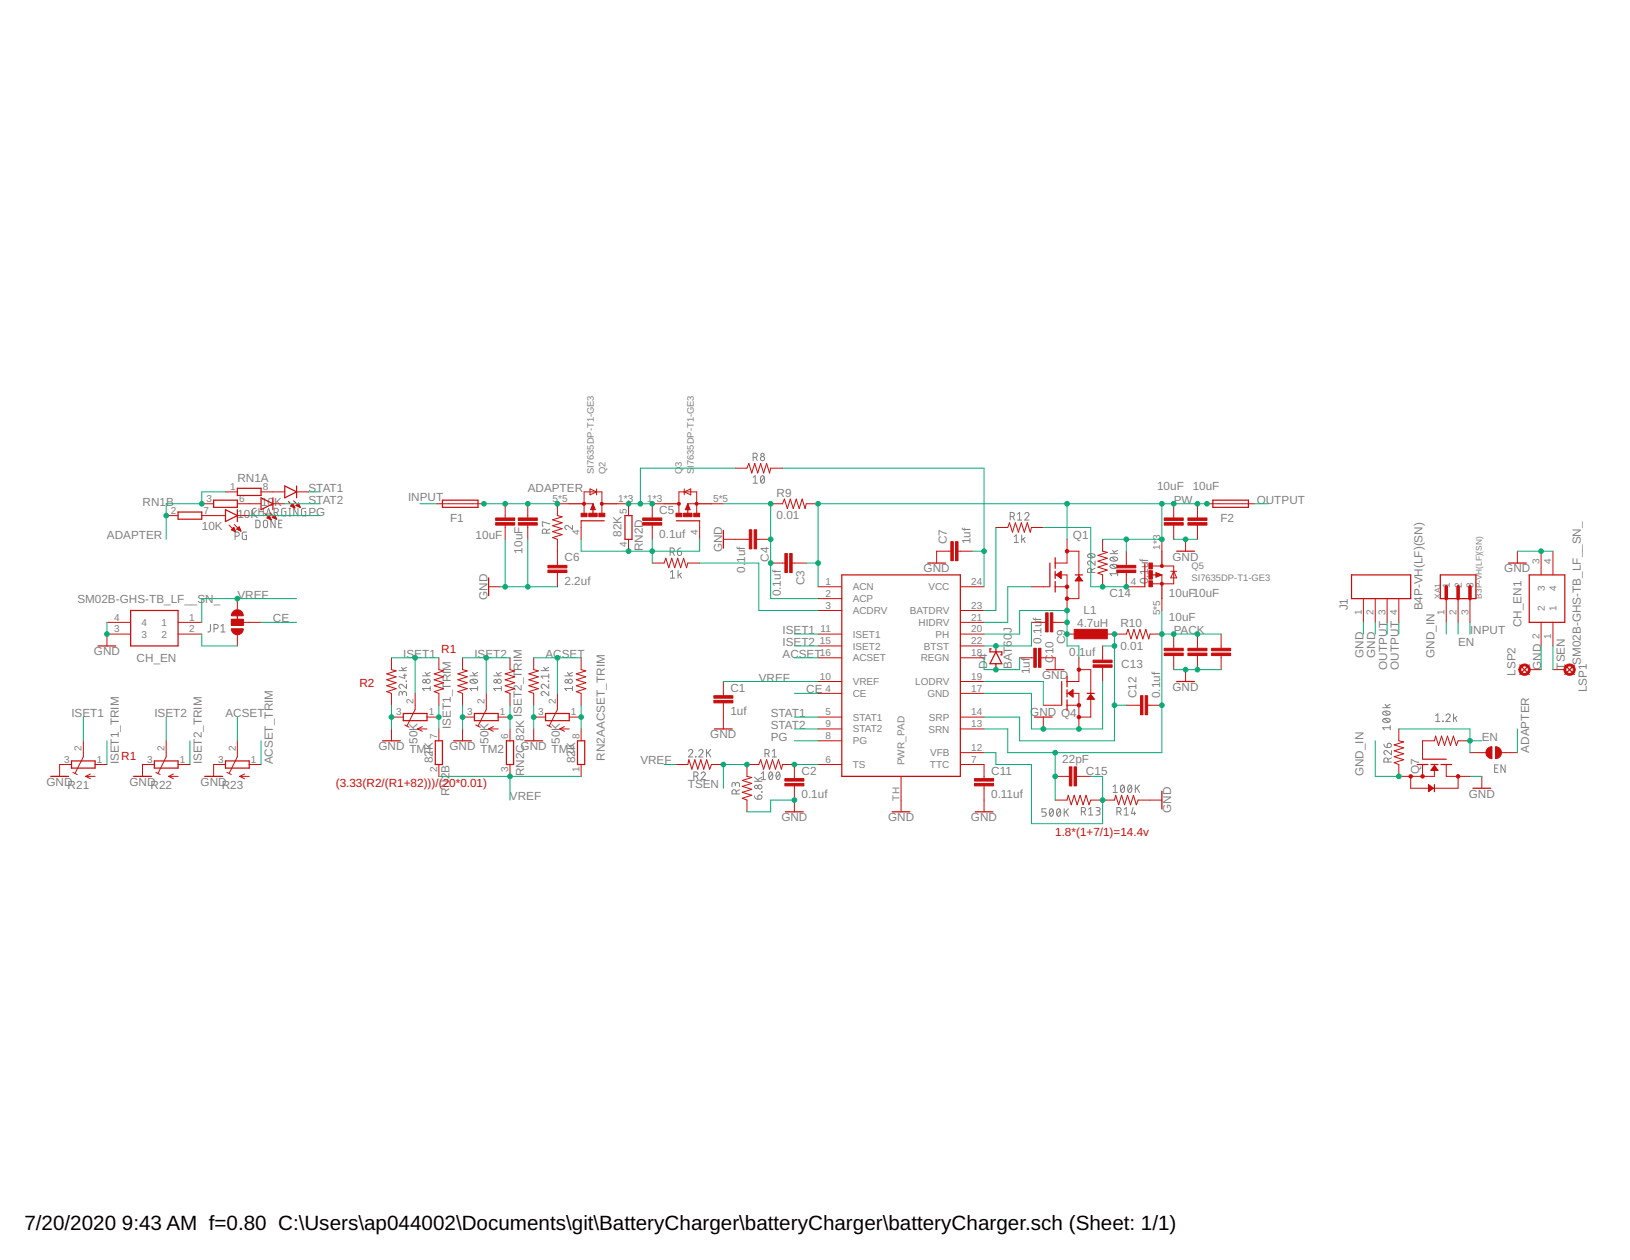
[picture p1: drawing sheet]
<svg xmlns="http://www.w3.org/2000/svg" width="279mm" height="216mm" viewBox="0 0 279 216" stroke-linecap="round" stroke-linejoin="round" font-family="sans-serif">
<g fill="none" stroke="#808080" stroke-width=".17">
<path d="M129.1 78.4h.4a.36 .36 0 0 0 .3-.4 .36 .36 0 0 0-.3-.3h-.4v1.3M129.5 78.4l.3 .6M40.3 91.9h.4a.36 .36 0 0 0 .3-.4 .36 .36 0 0 0-.3-.3h-.4v1.3M42.2 91.2h-.5l-.1 .1-.1 .9 .2 .2 .5 .1v-.8h-.2M43.9 89.1l.4 .1 .2 .1 .1 .8-.3 .3h-.4zM43.9 87.1h-.4l-.2 .3v.8l.2 .2h.4M44.4 87.1v1.3M44.4 87.7h.7M45.1 87.1v1.3M45.3 89.2l.2-.1 .3 .1 .1 .9a.36 .36 0 0 1-.4 .3 .36 .36 0 0 1-.4-.3zM45.6 88.4l.4-1.3 .5 1.3M45.7 88.1h.7"/>
<path d="M47 87.8h.3a.36 .36 0 0 0 .4-.3 .36 .36 0 0 0-.4-.4h-.3v1.3M47.2 89.1v1.3l-.8-1.3v1.3M47.4 87.8l.3 .6M47.8 89.7h.4M48.3 89.1h-.5v1.3h.5M49 87.1h-.5l-.2 .2v.8l.2 .3h.5v-.7h-.2M49.5 88.4h.3M49.5 87.1h.3M49.7 87.1v1.3M51.1 87.1v1.3l-.7-1.3v1.3M52.4 87.1h-.5l-.2 .2v.8l.2 .3h.5v-.7h-.2M93.7 91.4v-.4a.36 .36 0 0 0-.4-.4 .36 .36 0 0 0-.3 .4v.4h1.3"/>
<path d="M94.3 89.8l-1.3-.4v.7h.1M94.3 90.6l-.6 .3M98.1 90v.7l-.7-.6a.36 .36 0 0 0-.6 .1 .36 .36 0 0 0 .3 .5M114.9 94.6h.3a.36 .36 0 0 0 .4-.3 .36 .36 0 0 0-.4-.4h-.3v1.3M114.9 98l.4-.3v1.4M114.9 99.1h.8M115.3 94.6l.3 .6M116.1 94.5h.4a.36 .36 0 0 1 .3 .4 .36 .36 0 0 1-.3 .3 .36 .36 0 0 1-.4-.4zM116.2 97.7v1.4M116.5 98.4l.3 .7M116.7 93.9l-.3 .1-.3 .5M116.8 98.2l-.6 .4"/>
<path d="M129.1 81.8l.4-.3v1.3M129.1 82.8h.7M130.5 81.6l.2-.1a.76 .76 0 0 1 0 1.3 .79 .79 0 0 1-.2-1.2zM131 81.8l-.6 .7M173.2 88.5h.3a.36 .36 0 0 0 .4-.3 .36 .36 0 0 0-.4-.4h-.3v1.3M173.6 88.5l.3 .6M173.8 91.9l.4-.2v1.3M173.8 93h.8M174.4 88.1l.4-.3v1.3M174.4 89.1h.7M175.1 91.7v1.3M175.4 92.4l.3 .6"/>
<path d="M175.7 88.1a.36 .36 0 0 1 .5-.3 .36 .36 0 0 1 .1 .6l-.6 .7h.7M175.7 92.1l-.6 .4M186.5 95a.71 .71 0 0 1 1.2 .3 .7 .7 0 0 1-.7 .3 .7 .7 0 0 1-.6-.5zM186.7 94.9l.7 .6M187.1 98.1v-.4a.36 .36 0 0 0-.3-.3 .36 .36 0 0 0-.4 .3v.4h1.3M187.7 96.1v.7l-.7-.6a.36 .36 0 0 0-.6 .1 .36 .36 0 0 0 .3 .5M187.7 97.4l-.6 .2M190.3 94.9h1.3M190.4 96.9a.81 .81 0 0 1 1.2 .1 .78 .78 0 0 1-1.3 0zM190.4 95.6a.81 .81 0 0 1 1.2 .2 .78 .78 0 0 1-1.3 0zM190.6 96.8l.7 .5M190.6 95.5l.7 .6"/>
<path d="M190.7 94.3l.4 .6M191.6 98.3h-1.3l.3 .4M191.6 97.9v.8M191.6 94.3l-.6 .3M36.1 107v1l-.1 .2-.4 .1M36.7 107.7h.3a.36 .36 0 0 0 .4-.3 .36 .36 0 0 0-.4-.4h-.3v1.3M37.9 108.3h.7M37.9 107.3l.3-.3v1.3M68.4 114.9h1.3M68.8 114.3l.4 .6M69 118.9a.36 .36 0 0 1 .3-.4 .36 .36 0 0 1 .4 .4v.3M69 119.1l-.1-.5-.3-.1-.2 .2v.5"/>
<path d="M69.1 115.7h.6M69.4 115.5v.7l-1-.3M69.6 116.7l.1 .1zM69.7 117.2v.8l-.7-.7a.35 .35 0 0 0-.6 .2 .35 .35 0 0 0 .3 .5M69.7 114.3l-.6 .4M72.4 115.8h1.3M72.9 115.2l.4 .6M73.7 118h-1.3l.3 .3M73.7 117.6v.7M73.7 115.2l-.6 .3M80.6 115.8h1.3M80.6 116.5a.82 .82 0 0 1 1.3 .2 .78 .78 0 0 1-1.3 0z"/>
<path d="M80.9 116.4l.7 .6M81 115.2l.4 .6M81.9 118h-1.3l.3 .3M81.9 117.6v.7M81.9 115.2l-.6 .3M84.6 115.8h1.3M85.1 115.2l.4 .6M85.9 118h-1.3l.3 .3M85.9 117.6v.7M85.9 115.2l-.6 .3M92.8 114.9h1.3M93.2 114.3l.4 .6"/>
<path d="M94 116.7l.1 .1zM94.1 118.5v.7l-.8-.6a.36 .36 0 0 0-.5 .1 .36 .36 0 0 0 .2 .5M94.1 117.2v.8l-.8-.7a.36 .36 0 0 0-.5 .2 .36 .36 0 0 0 .2 .5M94.1 115.5v.7M94.1 115.9h-1.3l.2 .3M94.1 114.3l-.6 .4M96.8 115.8h1.3M97.3 115.2l.4 .6M98.1 117.6v.7M98.1 118h-1.3l.3 .3M98.1 115.2l-.6 .3M118 128.7a.36 .36 0 0 1 .5-.3 .36 .36 0 0 1 .1 .6l-.6 .7h.7"/>
<path d="M118.9 133h.4a.36 .36 0 0 0 .4-.4 .36 .36 0 0 0-.4-.3h-.4v1.3M119.2 129.6l.1 .1zM119.4 133l.3 .6M119.8 128.7a.36 .36 0 0 1 .5-.3 .36 .36 0 0 1 .1 .6l-.6 .7h.7M120.2 132.6a.36 .36 0 0 1 .5-.3 .36 .36 0 0 1 .1 .5l-.6 .8h.7M121.1 128.4v1.3M121.4 128.9l.4 .8M121.8 128.4l-.7 .8M126 134.4a.36 .36 0 0 1 .4-.3 .36 .36 0 0 1 .4 .3v.4M126 134.7v-.5l-.3-.1-.2 .1v.6M126.2 136v-.3a.36 .36 0 0 0-.4-.4 .36 .36 0 0 0-.3 .4v.3h1.3M126.8 135.3l-.6 .3"/>
<path d="M129.3 136.4l.3 .4 .3 .1M129.3 133.9h1.3M129.3 133.2l.8 .7M130 136.3a.37 .37 0 0 1 .6 .1 .37 .37 0 0 1-.3 .5h-.4zM130.5 132.6l.4-.3v1.3M130.5 133.6h.7M130.6 135.7h.1M130.6 133.2l-.8 .4M131.1 129.1h.4a.36 .36 0 0 0 .3-.3 .36 .36 0 0 0-.3-.4h-.4v1.3M131.6 129.1l.2 .6M131.9 132.4l.1-.1a.64 .64 0 0 1 .5 .4 .64 .64 0 0 1-.1 .7l-.2 .2a.64 .64 0 0 1-.5-.5 .64 .64 0 0 1 .2-.6zM132.4 129.7h.7"/>
<path d="M132.4 128.7l.3-.3v1.3M132.4 132.6l-.6 .7M133.2 132.4v-.1a.64 .64 0 0 1 .6 .4 .64 .64 0 0 1-.2 .7l-.1 .2a.64 .64 0 0 1-.6-.5 .64 .64 0 0 1 .2-.6zM133.6 132.6l-.5 .7M179.3 138.6h-.7v.5h.4a.37 .37 0 0 1 .3 .4 .37 .37 0 0 1-.3 .4h-.4M180 138.7l.2-.1a.76 .76 0 0 1 0 1.3 .79 .79 0 0 1-.2-1.2zM180.5 138.9l-.6 .7M181.3 138.7l.2-.1a.76 .76 0 0 1 0 1.3 .79 .79 0 0 1-.2-1.2zM181.8 138.9l-.6 .7M182.4 138.6v1.3M182.7 139.1l.4 .8M183.1 138.6l-.7 .8"/>
<path d="M185.4 139.1h.3a.36 .36 0 0 0 .4-.4 .36 .36 0 0 0-.4-.3h-.3v1.3M185.8 139.1l.3 .6M186.6 138.7l.4-.3v1.3M186.6 139.7h.7M187.9 138.4h.5l.2 .2-.2 .3h-.4M188.2 138.9a.36 .36 0 0 1 .4 .4 .36 .36 0 0 1-.4 .4h-.3M190.8 134.8l.4-.3v1.3M190.8 135.8h.7M191.5 139.1h.3a.36 .36 0 0 0 .4-.4 .36 .36 0 0 0-.4-.3h-.3v1.3M191.9 139.1l.3 .6M192.2 134.6l.2-.1a.76 .76 0 0 1 0 1.3 .79 .79 0 0 1-.2-1.2zM192.7 134.8l-.6 .7"/>
<path d="M192.7 139.7h.7M192.7 138.7l.4-.3v1.3M193.5 134.6l.2-.1a.76 .76 0 0 1 0 1.3 .79 .79 0 0 1-.2-1.2zM194 134.8l-.6 .7M194.2 138.4l-.2 1h.7M194.5 139.1v.6M194.6 134.5v1.3M194.9 135l.4 .8M195.3 134.5l-.7 .8M237 121.3h1.3M237.1 123.3a.71 .71 0 0 1 1.2 .2 .7 .7 0 0 1-.7 .3 .7 .7 0 0 1-.6-.5zM237.1 122a.71 .71 0 0 1 1.2 .3 .7 .7 0 0 1-.7 .3 .7 .7 0 0 1-.6-.5z"/>
<path d="M237.2 127.5l.2 .5 .4 .1M237.3 123.2l.7 .5M237.3 121.9l.7 .6M237.4 120.7l.5 .6M237.9 127.4a.37 .37 0 0 1 .6 .2 .37 .37 0 0 1-.4 .5h-.3zM237.9 130.6v-.4a.36 .36 0 0 0-.3-.3 .36 .36 0 0 0-.4 .3v.4h1.3M238.3 124.7h-1.3l.3 .4M238.3 124.3v.8M238.3 120.7l-.6 .3M238.5 128.6v.7l-.7-.6a.36 .36 0 0 0-.6 .1 .36 .36 0 0 0 .3 .5M238.5 129.9l-.6 .2M246.1 122.6l.4-.3v1.3"/>
<path d="M246.1 123.6h.7M247.3 123.5l.1 .1zM247.9 122.6a.35 .35 0 0 1 .5-.3 .35 .35 0 0 1 .1 .6l-.6 .7h.7M249.2 122.3v1.3M249.4 123l.3 .6M249.7 122.8l-.5 .4M256.2 131.6h.4M256.8 131.1h-.6v1.3h.6M258 131.1v1.3l-.7-1.3v1.3"/>
<circle cx="130.7" cy="77.9" r=".29"/>
<circle cx="130.7" cy="78.6" r=".36"/>
<circle cx="72.7" cy="116.7" r=".29"/>
<circle cx="73.4" cy="116.7" r=".36"/>
<circle cx="84.9" cy="116.7" r=".29"/>
<circle cx="85.6" cy="116.7" r=".36"/>
<circle cx="97.1" cy="116.7" r=".29"/>
<circle cx="97.8" cy="116.7" r=".36"/>
<circle cx="129.6" cy="134.8" r=".29"/>
<circle cx="130.3" cy="134.8" r=".36"/>
</g>
<g fill="none" stroke="#c90d0c" stroke-width=".21">
<path d="M30.5 87.7h4.1v1.3h-4.1zM36.6 85.7h4.1v1.2h-4.1zM38.7 87.3l2 1-2 1.1zM40.7 83.7h4v1.2h-4zM40.7 87.3v2.1M44.7 85.3l2.1 1-2.1 1zM46.8 85.3v2M48.8 83.3l2 1-2 1zM50.8 83.3v2M75.8 85.7h6.1v1.2h-6.1zM83.8 99v3.1M97.6 86.3h2"/>
<path d="M99.6 89.2h4M101.6 87.3v.9M103.7 86.3h2M107.1 88.3h1.2v4.1h-1.2zM113.8 86.3h2.1M116 89.2h3.9M117.9 87.3v.9M119.9 86.3h2.1M124 90.9v3M144.3 98.5h20.3v34.5h-20.3zM159 96.5h3.1M180 96.5v4"/>
<path d="M180.9 95.6v1.8M180.9 97.9v1.2M180.9 99.6v1.9M184.3 98.5h1.2M196.2 96.6v3.9M197.3 98.5h.8M199.2 94.4v2.1M201.7 94.4h3M207.9 85.7h6.1v1.2h-6.1zM231.7 98.5h10.1v4.1h-10.1zM246.9 98.5h6.1v4.1h-6.1zM258.6 96.5h3"/>
<path d="M262.1 98.5h6.1v8.1h-6.1zM16.8 110.7h3.1M22.4 104.6h8.1v6.1h-8.1zM40.7 104.6v2M169.9 111.2h-.2v.5h2v.5h-.2M170.7 111.7l1 2h-2zM170.7 110.7v1M170.7 113.7v1M179.3 114.7h3.1M182 116.8v4M182.9 115.9v1.8M182.9 118.2v1.2"/>
<path d="M182.9 119.9v1.9M186.4 118.8h1.2M199.2 100.5v2.1M201.7 116.8h3M260.5 113.9l1.6 1.7M262.1 113.9l-1.6 1.7M268.2 113.9l1.7 1.7M269.9 113.9l-1.7 1.7M8.7 133h3M12.3 130.4h4v1.2h-4zM22.9 133h3.1M26.5 130.4h4v1.2h-4z"/>
<path d="M35.1 133h3M38.7 130.4h4v1.2h-4zM65.6 126.9h3M69.1 122.3h4.1v1.2h-4.1zM74.6 126.9h1.2v4.1h-1.2zM77.8 126.9h3M81.3 122.3h4.1v1.2h-4.1zM86.8 126.9h1.2v4.1h-1.2zM90 126.9h3M93.5 122.3h4.1v1.2h-4.1zM99 126.9h1.2v4.1h-1.2zM122.5 124.9h3"/>
<path d="M134.6 139.1h3.1M152.9 139.1h3.1M167.2 139.1h3M177.3 122.9h3.1M199.2 135.6v3M242.9 131h1.9M243.8 130.1h4.1M245.3 131h1.2M245.9 134.5v1.2M247 131h1.8M252.5 135.1h3"/>
</g>
<g fill="none" stroke="#c90d0c" stroke-width=".17">
<path d="M28.5 88.3h2M34.6 86.3h2M34.6 88.3h4.1M38.7 84.3h2M39.3 90l1.1 1.1M39.7 90.8l.4-.4 .3 .7zM39.7 90.8h.5M39.8 90.7h.4M39.8 90.8h.5M39.9 90.6h.3M40 90.5h.1M40 91h.3"/>
<path d="M40.1 90.4h.1M40.2 89.9l1.1 1.1M40.2 91h.2M40.6 90.7l.7 .3M40.6 90.7l.4-.4 .3 .7M40.6 90.7h.6M40.7 86.3h4M40.7 88.3h2M40.7 90.6h.4M40.8 90.8h.4M40.8 90.5h.3M40.9 90.4h.1"/>
<path d="M41 90.3h.1M41 90.8h.2M41.2 91h.1M44.7 84.3h4.1M45.4 87.9l1.1 1.2M45.8 88.8l.4-.5 .3 .8zM45.8 88.8h.6M45.8 88.7h.5M45.9 88.6h.4M46 88.5h.2M46 88.9h.4M46.1 88.4h.1"/>
<path d="M46.2 89h.2M46.3 87.8l1.1 1.2M46.4 89h.1M46.7 88.6h.5M46.8 88.7h.5M46.8 86.3h2M46.8 88.5h.4M46.9 88.4h.3M47 88.8h.3M47 88.3h.1M47.1 88.2l.3 .8-.7-.3zM47.2 88.9h.1"/>
<path d="M49.4 85.9l1.1 1.1M49.8 86.7l.4-.4 .3 .7zM49.8 86.7h.6M49.9 86.6h.5M50 86.8h.4M50 86.5h.3M50.1 86.4h.2M50.2 86.9h.3M50.2 86.3h.1M50.3 85.8l1.2 1.1M50.4 87h.1M50.7 86.6l.5-.4 .3 .7z"/>
<path d="M50.8 86.6h.5M50.8 84.3h2.1M50.8 86.5h.5M50.9 86.7h.5M50.9 86.4h.3M51 86.3h.2M51.1 86.3h.1M51.1 86.8h.3M51.4 86.9h.1M74.8 86.3h8.2M86.6 86.3v2.5M86.6 90v2.4"/>
<path d="M90.5 86.3v2.5M90.5 90v2.4M95.5 98.1v2.4M97.6 86.3h-2.1v2l.9 .3-1.7 .5 1.7 .5-1.7 .5 1.7 .5-1.7 .5 1.7 .5-1.7 .5 .8 .3v4.5M99.6 86.3h2M99.6 89.2v3.2M101.1 83.8l1.2 .5-1.2 .5zM101.6 86.3l.4 1h-.8zM101.6 86.3v.9M102.3 83.8v1M103.2 87.9v-3.6h-3.1v3.6M103.2 86.3h.5"/>
<path d="M105.7 86.3h2v2M107.7 92.4v2M111.8 96.5h2l.3-.8 .5 1.6 .5-1.6 .6 1.6 .5-1.6 .5 1.6 .5-1.6 .5 1.6 .2-.8h2M111.8 90v2.4M113.8 86.3h-2v2.5M115.9 86.3h.5M116.4 87.9v-3.6h3v3.6M117.3 84.3l1.1-.5v1zM117.3 83.8v1M117.9 86.3h2M117.9 86.3l.4 1h-.8zM117.9 86.3v.9"/>
<path d="M119.9 89.2v3.2M122 86.3h2M124 92.4h4.5M126 80.2h2l.4-.8 .5 1.6 .5-1.6 .5 1.6 .5-1.6 .5 1.6 .5-1.6 .5 1.6 .2-.8h2M129.7 92.4h2.4M132.1 86.3h2l.4-.8 .5 1.6 .5-1.6 .5 1.6 .5-1.6 .5 1.6 .5-1.6 .5 1.6 .2-.8h2M132.1 96.5h2.5M135.8 96.5h2.4M163 94.4h-2.5v2.1M164.2 94.4h2.4M170.7 90.4h2l.3-.8 .5 1.6 .6-1.6 .5 1.6 .5-1.6 .5 1.6 .5-1.6 .5 1.6 .2-.8h2M180.9 98.5h2v6.1"/>
<path d="M181.1 98.5l.8-.6v1.2zM181.2 98.4h.7M181.2 98.6h.7M181.3 98.7h.6M181.3 98.3h.6M181.4 98.2h.5M181.4 98.8h.5M181.5 98.1h.4M181.6 98.9h.3M181.7 99h.2M181.7 98.1h.2M181.8 98h.1"/>
<path d="M181.8 99.1h.1M182.9 94.4h2v8.2h-2M182.9 92.4v4.1h-2M184.3 99.5h1.2M184.4 99.4h1.1M184.5 99.3h.9M184.5 99.2h.8M184.6 99.1h.7M184.7 99.1h.5M184.7 99h.4M184.8 98.9h.3M184.9 98.8h.1"/>
<path d="M184.9 98.7l.6 .8h-1.2zM189 92.4v2l.8 .3-1.6 .5 1.6 .5-1.6 .5 1.6 .5-1.6 .5 1.6 .5-1.6 .5 .8 .3v2M193.1 98.1v2.4h3.1M193.1 94.4v2.5M197.5 97h3.7v3h-3.7M198.1 98.1l1.1 .4-1.1 .4zM198.2 98.5h1M199.2 92.4v2M199.2 96.5v.5M199.2 98.5v2M200.7 97.9h1M201.2 86.3v2.5"/>
<path d="M201.2 90v2.4M201.2 97.9l.5 1.1h-1zM203.2 92.4v2M205.3 86.3v2.5M205.3 90v2.4M206.9 86.3h8.1M260.1 94.4v2.1M264.2 94.4v4.1M266.2 94.4v4.1M18.3 106.6h4.1M22.4 108.6h-4.1v2.1M30.5 108.6h4.1"/>
<path d="M30.5 106.6h4.1M39.7 106.1h2v1h-2zM40.7 102.6v2M40.7 108.6v2.1M41.7 106.6h3M67.1 112.7v2l.8 .3-1.6 .5 1.6 .5-1.6 .5 1.6 .5-1.6 .5 1.6 .5-1.6 .5 .8 .3v2M71.2 118.8v2.8l-1.4 2.8M75.2 112.7v2l.8 .3-1.6 .5 1.6 .5-1.6 .5 1.6 .5-1.6 .5 1.6 .5-1.6 .5 .8 .3v2M79.3 112.7v2l.8 .3-1.6 .5 1.6 .5-1.6 .5 1.6 .5-1.6 .5 1.6 .5-1.6 .5 .8 .3v2M83.4 118.8v2.8l-1.4 2.8M83.8 100.5h2M87.4 112.7v2l.8 .3-1.6 .5 1.6 .5-1.6 .5 1.6 .5-1.6 .5 1.6 .5-1.6 .5 .8 .3v2"/>
<path d="M91.5 112.7v2l.8 .3-1.6 .5 1.6 .5-1.6 .5 1.6 .5-1.6 .5 1.6 .5-1.6 .5 .8 .3v2M95.5 118.8v2.8l-1.4 2.8M99.6 112.7v2l.8 .3-1.6 .5 1.6 .5-1.6 .5 1.6 .5-1.6 .5 1.6 .5-1.6 .5 .8 .3v2M124 116.8v2.4M140.2 100.5h4.1M140.2 102.6h4.1M140.2 104.6h4.1M140.2 108.6h4.1M140.2 110.7h4.1M140.2 112.7h4.1M140.2 116.8h4.1M140.2 118.8h4.1"/>
<path d="M164.6 100.5h4.1M164.6 104.6h4.1M164.6 108.6h4.1M164.6 110.7h4.1M164.6 112.7h4.1M164.6 116.8h4.1M164.6 118.8h4.1M164.6 106.6h4.1M174.8 112.7h2.4M176.8 100.5h3.1M176.8 106.6h2.4M178.4 112.7h2.5v2"/>
<path d="M180.5 106.6h2.4M180.9 100.5h2M182.9 108.6h2M182.9 118.8h2v6.1M183.1 118.8l.8-.6v1.2zM183.2 118.9h.7M183.3 118.7h.6M183.3 119h.6M183.4 118.6h.5M183.4 119.1h.5M183.5 118.5h.4M183.6 119.1h.3"/>
<path d="M183.6 118.4h.3M183.7 119.2h.2M183.7 118.3h.2M183.8 119.3h.1M183.9 118.2h.1M183.9 119.4h.1M184.9 112.7v4.1h-2M184.9 114.7h2.1v8.2h-2.1M186.4 119.8h1.1M186.5 119.7h1M186.5 119.6h.9M186.6 119.5h.7"/>
<path d="M186.7 119.4h.6M186.7 119.3h.5M186.8 119.2h.3M186.9 119.1h.2M186.9 119.1h.1M187 119l.6 .8h-1.2zM189 108.6h4.1l.3-.8 .5 1.7 .5-1.7 .5 1.7 .5-1.7 .5 1.7 .5-1.7 .5 1.7 .2-.9h2.1M189 110.7v2.4M189 114.3v2.5M199.2 102.6v2M201.2 108.6v2.5M201.2 112.3v2.4"/>
<path d="M203.2 114.7v2.1M205.3 108.6v2.5M205.3 112.3v2.4M209.3 108.6v2.5M209.3 112.3v2.4M233.7 102.6v4M235.7 102.6v4M237.8 102.6v4M239.8 102.6v4M247.9 102.6v4M249.9 102.6v4M252 102.6v4"/>
<path d="M262.1 114.7h2.1M264.2 106.6v4.1M266.2 114.7h2M266.2 106.6v4.1M12.3 131h-2.1v2M12.5 132.4l.8 .3M14.3 126.9v2.8l-1.4 2.8M14.7 133h1.6M14.7 133l.8 .4M15.5 132.6l-.8 .4M16.3 131h2M26.5 131h-2.1v2"/>
<path d="M26.7 132.4l.8 .3M28.5 126.9v2.8l-1.4 2.8M28.9 133h1.6M28.9 133l.8 .4M29.7 132.6l-.8 .4M30.5 131h2.1M38.7 131h-2.1v2M38.9 132.4l.7 .3M40.7 126.9v2.8l-1.4 2.8M41.1 133h1.6M41.1 133l.8 .4M41.9 132.6l-.8 .4"/>
<path d="M42.7 131h2M67.1 122.9h2M67.1 124.9v2M69.4 124.2l.7 .4M71.6 124.9h1.6M71.6 124.9l.8 .4M72.4 124.5l-.8 .4M73.2 122.9h2M75.2 124.9v2M75.2 131v2M79.3 122.9h2M79.3 124.9v2"/>
<path d="M81.6 124.2l.7 .4M83.8 124.9h1.6M83.8 124.9l.8 .4M84.6 124.5l-.8 .4M85.4 122.9h2M87.4 124.9v2M87.4 131v2M91.5 122.9h2M91.5 124.9v2M93.7 124.2l.8 .4M95.9 124.9h1.7M95.9 124.9l.9 .4"/>
<path d="M96.8 124.5l-.9 .4M97.6 122.9h2M99.6 124.9v2M99.6 131v2M115.9 131h2l.2-.8 .5 1.6 .5-1.6 .5 1.6 .5-1.6 .5 1.6 .5-1.6 .5 1.6 .4-.8h2M124 120.4v4.5M136.2 133.4v-2.4h-2.1l-.2 .8-.5-1.6-.5 1.6-.5-1.6-.5 1.6-.5-1.6-.5 1.6-.5-1.6-.3 .8h-2.1v2l.9 .2-1.7 .5 1.7 .5-1.7 .5 1.7 .6-1.7 .5 1.7 .5-1.7 .5 .8 .3v2M136.2 134.6v4.5M140.2 122.9h4.1M140.2 124.9h4.1M140.2 126.9h4.1M140.2 131h4.1"/>
<path d="M154.5 133v6.1M164.6 122.9h4.1M164.6 124.9h4.1M164.6 131h4.1v2.4M164.6 129h4.1M168.7 134.6v4.5M178.8 120.8h3.1M178.8 122.9v2M180.9 137.1h2l.2-.8 .5 1.6 .5-1.6 .5 1.6 .5-1.6 .6 1.6 .5-1.6 .5 1.6 .3-.8h4l.2-.8 .5 1.6 .6-1.6 .5 1.6 .5-1.6 .5 1.6 .5-1.6 .5 1.6 .3-.8h4.1M180.9 133h2.4M182.9 120.8h2M184.5 133h2.5"/>
<path d="M193.1 120.8h2.4M196.7 120.8h2.5M239.8 124.9v2l.8 .2-1.6 .5 1.6 .5-1.6 .6 1.6 .5-1.6 .5 1.6 .5-1.6 .5 .8 .3v2h6.1v-2M241.8 133v2.1h8.1v-2.1M243.8 131v2M244.9 134.5l.8 .6-.8 .6zM244.9 135.6h.1M244.9 135.4h.3M244.9 135.4h.4M244.9 135.3h.5M244.9 135.2h.6M244.9 135h.7"/>
<path d="M244.9 134.9h.6M244.9 134.8h.5M244.9 134.7h.3M244.9 134.6h.2M244.9 134.6h.1M244.9 134.5h.1M245.3 131.9h1.1M245.4 131.8h1M245.5 131.8h.8M245.5 131.7h.7M245.6 131.6h.6M245.7 131.5h.4"/>
<path d="M245.7 131.4h.3M245.8 131.3h.2M245.9 131.2l.6 .8h-1.2zM245.9 131.2h.1M247.9 131v2h4.1M252 126.9h-2.1l-.3 .8-.5-1.6-.5 1.6-.5-1.6-.5 1.6-.5-1.6-.5 1.6-.5-1.6-.2 .8h-2.1v3.1M252 129h2.7M254 133v2.1M257.4 129h2.7"/>
</g>
<g fill="#c90d0c" stroke="#c90d0c" stroke-width=".17">
<path d="M122.4 120h3.2v.4h-3.2z"/>
<path d="M122.4 119.2h3.2v.4h-3.2z"/>
<path d="M134.5 134.2h3.3v.5h-3.3z"/>
<path d="M134.5 133.4h3.3v.4h-3.3z"/>
<path d="M134.5 94.8h.5v3.3h-.5z"/>
<path d="M135.4 94.8h.4v3.3h-.4z"/>
<path d="M128.4 90.8h.5v3.2h-.5z"/>
<path d="M129.3 90.8h.4v3.2h-.4z"/>
<path d="M99.6 87.9h1v.6h-1z"/>
<path d="M102.7 87.9h1v.6h-1z"/>
<path d="M100.9 87.9h1.5v.6h-1.5z"/>
<path d="M118.9 87.9h1v.6h-1z"/>
<path d="M115.9 87.9h1v.6h-1z"/>
<path d="M117.2 87.9h1.4v.6h-1.4z"/>
<path d="M196.9 99.5h.6v1h-.6z"/>
<path d="M196.9 96.5h.6v1h-.6z"/>
<path d="M196.9 97.8h.6v1.4h-.6z"/>
<path d="M110.2 89.6h3.2v.4h-3.2z"/>
<path d="M110.2 88.8h3.2v.4h-3.2z"/>
<path d="M93.9 97.7h3.3v.4h-3.3z"/>
<path d="M93.9 96.9h3.3v.4h-3.3z"/>
<path d="M163.8 92.8h.4v3.3h-.4z"/>
<path d="M163 92.8h.4v3.3h-.4z"/>
<path d="M179.2 105h.5v3.3h-.5z"/>
<path d="M180 105h.5v3.3h-.5z"/>
<path d="M178 111.1h.4v3.2h-.4z"/>
<path d="M177.2 111.1h.4v3.2h-.4z"/>
<path d="M167 134.2h3.3v.5h-3.3z"/>
<path d="M167 133.4h3.3v.4h-3.3z"/>
<path d="M184.1 107.8h5.7v1.7h-5.7z"/>
<path d="M196.3 119.2h.4v3.3h-.4z"/>
<path d="M195.5 119.2h.4v3.3h-.4z"/>
<path d="M187.4 113.1h3.2v.4h-3.2z"/>
<path d="M187.4 113.9h3.2v.4h-3.2z"/>
<path d="M191.4 96.9h3.3v.4h-3.3z"/>
<path d="M191.4 97.7h3.3v.4h-3.3z"/>
<path d="M183.3 131.4h.4v3.3h-.4z"/>
<path d="M184.1 131.4h.4v3.3h-.4z"/>
<path d="M199.6 111.9h3.2v.4h-3.2z"/>
<path d="M199.6 111.1h3.2v.4h-3.2z"/>
<path d="M203.6 111.9h3.3v.4h-3.3z"/>
<path d="M203.6 111.1h3.3v.4h-3.3z"/>
<path d="M199.6 89.6h3.2v.4h-3.2z"/>
<path d="M199.6 88.8h3.2v.4h-3.2z"/>
<path d="M203.6 89.6h3.3v.4h-3.3z"/>
<path d="M203.6 88.8h3.3v.4h-3.3z"/>
<path d="M207.7 111.9h3.2v.4h-3.2z"/>
<path d="M207.7 111.1h3.2v.4h-3.2z"/>
<path d="M88.8 89.6h3.3v.4h-3.3z"/>
<path d="M88.8 88.8h3.3v.4h-3.3z"/>
<path d="M85 89.6h3.2v.4h-3.2z"/>
<path d="M85 88.8h3.2v.4h-3.2z"/>
<path d="M39.7 106.1h2v1h-2z"/>
</g>
<g fill="#c90d0c" stroke="#c90d0c" stroke-width=".17">
<path d="M119.2 86.1h.4v.4h-.4z" fill-rule="evenodd"/>
<path d="M116.2 86.1h.3v.4h-.3z" fill-rule="evenodd"/>
<path d="M39.9 104.8a1.01 1.01 0 0 1 1.2-.3 1.01 1.01 0 0 1 .6 1h-2z" fill-rule="evenodd"/>
<path d="M39.7 107.7h2a1.02 1.02 0 0 1-1 1.1 1.02 1.02 0 0 1-1-1.1z" fill-rule="evenodd"/>
<path d="M255.1 128.2l.6-.2v2a1.02 1.02 0 0 1-.9-.7 1.02 1.02 0 0 1 .3-1.1z" fill-rule="evenodd"/>
<path d="M256.3 128a1.02 1.02 0 0 1 1.1 1 1.02 1.02 0 0 1-1.1 1z" fill-rule="evenodd"/>
<path d="M268.2 114.2a.97 .97 0 0 1 1.6-.1 .97 .97 0 0 1-.4 1.5 .97 .97 0 0 1-1.3-.9h.3a.66 .66 0 0 1 1-.5 .66 .66 0 0 1 .1 1.1 .66 .66 0 0 1-1.1-.3v-.3h-.3z" fill-rule="evenodd"/>
<path d="M260.5 114.2a.98 .98 0 0 1 1.6 0 .98 .98 0 0 1-.5 1.5 .98 .98 0 0 1-1.3-1h.4a.65 .65 0 0 1 .9-.6 .65 .65 0 0 1 .2 1.1 .65 .65 0 0 1-1.1-.2v-.3h-.4z" fill-rule="evenodd"/>
<circle cx="182.9" cy="100.5" r=".3"/>
<circle cx="182.9" cy="102.6" r=".3"/>
<circle cx="182.9" cy="94.4" r=".3"/>
<circle cx="100.1" cy="86.3" r=".27"/>
<circle cx="103.2" cy="86.3" r=".27"/>
<circle cx="184.9" cy="120.8" r=".3"/>
<circle cx="184.9" cy="122.9" r=".3"/>
<circle cx="184.9" cy="114.7" r=".3"/>
<circle cx="199.2" cy="100" r=".27"/>
<circle cx="199.2" cy="97" r=".27"/>
<circle cx="243.8" cy="133" r=".3"/>
<circle cx="241.8" cy="133" r=".3"/>
<circle cx="249.9" cy="133" r=".3"/>
</g>
<path d="M101.6 87v.2h-.2l.2-.7 .2 .7M117.9 87v.2h.2l-.2-.7-.2 .7M198.2 98.3l.7 .2-.7 .2v-.2h.2" fill="none" stroke="#c90d0c" stroke-width=".25"/>
<path d="M247.9 100.5v2.1M249.9 100.5v2.1M252 100.5v2.1" fill="none" stroke="#c90d0c" stroke-width=".61"/>
<g fill="none" stroke="#0dab76" stroke-width=".17">
<path d="M38.7 84.3h-4.1v2h-6.1v6.1M42.7 88.3h12.2M48.8 86.3h6.1M52.9 84.3h2M72 86.3h2.8M83 86.3h12.5M86.6 92.4v8.1M90.5 92.4v8.1M99.6 92.4v2h20.3v-2M107.7 86.3h4.1M111.8 92.4v4.1M119.9 96.5h10.2v8.1h10.1"/>
<path d="M124 86.3h8.1v16.3h8.1M126 80.2h-16.2v6.1M134.1 80.2h34.6v20.3M138.2 96.5h2M166.6 94.4h2.1M170.7 90.4v14.2h-2M178.8 90.4h8.2v10.1h6.1M182.9 86.3v6.1M193.1 92.4v2M199.2 86.3v6.1h-10.2M201.2 92.4h4.1M207.3 86.3h-67.1v14.2"/>
<path d="M215 86.3h2.4M260.1 94.4h6.1M18.3 106.6v2M34.6 108.6v2.1h6.1M44.7 106.6h6.1M50.8 102.6h-16.2v4M67.1 112.7h8.1M71.2 112.7v6.1M79.3 112.7h8.1M83.4 112.7v6.1M85.8 100.5h9.7M91.5 112.7h8.1"/>
<path d="M95.5 112.7v6.1M124 116.8h16.2M136.2 118.8h4M136.2 108.6h4M136.2 110.7h4M136.2 112.7h4M168.7 112.7v2h6.1v-2M168.7 116.8h10.1v4M168.7 108.6h6.1v-4h8.1v6.1h2v2M176.8 100.5h-4.1v6.1h-4M176.8 106.6v4.1h-8.1M189 116.8v8.1h-12.2v-6.1h-8.1"/>
<path d="M189 110.7h2M191 108.6v18.3h-16.2v-4h-6.1M199.2 104.6v24.4h-26.5v-4.1h-4M199.2 108.6h10.1M201.2 114.7h8.1M233.7 106.6v2M235.7 106.6v2M237.8 106.6v2M239.8 106.6v2M247.9 106.6v2M249.9 106.6v2M252 106.6v2"/>
<path d="M264.2 110.7v4M266.2 110.7v4M14.3 122.9v4M18.3 126.9v4.1M28.5 122.9v4M32.6 126.9v4.1M40.7 122.9v4M44.7 126.9v4.1M67.1 120.8v4.1M75.2 133h24.4M75.2 120.8v4.1M79.3 120.8v4.1"/>
<path d="M87.4 120.8v4.1M87.4 133v4.1M91.5 120.8v4.1M99.6 120.8v4.1M113.8 131h2.1M128 131h-4v4.1M136.2 137.1h-4.1v2h-4.1M136.2 124.9h4M136.2 131h4M136.2 122.9h4M136.2 126.9h4M168.7 129h2v2h6.1v10.1h12.2v-8.1h-2"/>
<path d="M180.9 129v8.1M191 120.8h2.1M235.7 126.9v6.1h4.1M239.8 124.9h12.2v4.1M252 133h2M252 126.9h2M260.1 124.9v4.1"/>
</g>
<g fill="#0dab76" stroke="#0dab76" stroke-width=".17">
<circle cx="136.2" cy="137.1" r=".4"/>
<circle cx="86.6" cy="100.5" r=".4"/>
<circle cx="90.5" cy="100.5" r=".4"/>
<circle cx="184.9" cy="124.9" r=".4"/>
<circle cx="178.8" cy="124.9" r=".4"/>
<circle cx="203.2" cy="114.7" r=".4"/>
<circle cx="205.3" cy="114.7" r=".4"/>
<circle cx="203.2" cy="92.4" r=".4"/>
<circle cx="67.1" cy="122.9" r=".4"/>
<circle cx="79.3" cy="122.9" r=".4"/>
<circle cx="91.5" cy="122.9" r=".4"/>
<circle cx="18.3" cy="108.6" r=".4"/>
<circle cx="264.2" cy="94.4" r=".4"/>
<circle cx="136.2" cy="131" r=".4"/>
<circle cx="124" cy="131" r=".4"/>
<circle cx="128" cy="131" r=".4"/>
<circle cx="40.7" cy="102.6" r=".4"/>
<circle cx="87.4" cy="133" r=".4"/>
<circle cx="34.6" cy="86.3" r=".4"/>
<circle cx="28.5" cy="88.3" r=".4"/>
<circle cx="83" cy="86.3" r=".4"/>
<circle cx="90.5" cy="86.3" r=".4"/>
<circle cx="86.6" cy="86.3" r=".4"/>
<circle cx="95.5" cy="86.3" r=".4"/>
<circle cx="132.1" cy="96.5" r=".4"/>
<circle cx="132.1" cy="92.4" r=".4"/>
<circle cx="132.1" cy="86.3" r=".4"/>
<circle cx="168.7" cy="94.4" r=".4"/>
<circle cx="170.7" cy="114.7" r=".4"/>
<circle cx="182.9" cy="104.6" r=".4"/>
<circle cx="182.9" cy="106.6" r=".4"/>
<circle cx="182.9" cy="108.6" r=".4"/>
<circle cx="191" cy="108.6" r=".4"/>
<circle cx="191" cy="110.7" r=".4"/>
<circle cx="191" cy="120.8" r=".4"/>
<circle cx="180.9" cy="133" r=".4"/>
<circle cx="180.9" cy="129" r=".4"/>
<circle cx="205.3" cy="108.6" r=".4"/>
<circle cx="201.2" cy="108.6" r=".4"/>
<circle cx="199.2" cy="120.8" r=".4"/>
<circle cx="199.2" cy="108.6" r=".4"/>
<circle cx="189" cy="100.5" r=".4"/>
<circle cx="193.1" cy="100.5" r=".4"/>
<circle cx="189" cy="137.1" r=".4"/>
<circle cx="111.8" cy="94.4" r=".4"/>
<circle cx="107.7" cy="94.4" r=".4"/>
<circle cx="71.2" cy="112.7" r=".4"/>
<circle cx="83.4" cy="112.7" r=".4"/>
<circle cx="95.5" cy="112.7" r=".4"/>
<circle cx="252" cy="126.9" r=".4"/>
<circle cx="99.6" cy="122.9" r=".4"/>
<circle cx="75.2" cy="122.9" r=".4"/>
<circle cx="107.7" cy="86.3" r=".4"/>
<circle cx="109.8" cy="86.3" r=".4"/>
<circle cx="111.8" cy="86.3" r=".4"/>
<circle cx="87.4" cy="122.9" r=".4"/>
<circle cx="170.7" cy="110.7" r=".4"/>
<circle cx="140.2" cy="96.5" r=".4"/>
<circle cx="140.2" cy="86.3" r=".4"/>
<circle cx="182.9" cy="86.3" r=".4"/>
<circle cx="193.1" cy="92.4" r=".4"/>
<circle cx="199.2" cy="86.3" r=".4"/>
<circle cx="201.2" cy="86.3" r=".4"/>
<circle cx="205.3" cy="86.3" r=".4"/>
<circle cx="199.2" cy="92.4" r=".4"/>
<circle cx="206.9" cy="86.3" r=".4"/>
<circle cx="239.8" cy="133" r=".4"/>
</g>
<g font-size="3.5">
<text x="4.2" y="210.7">7/20/2020</text>
<text x="20.9" y="210.7">9:43 AM f=0.80 C:\Users\ap044002\Documents\git\BatteryCharger\batteryCharger\batteryCharger.sch (Sheet: 1/1)</text>
</g>
<g font-size="2" fill="#808080">
<text x="40.7" y="82.7">RN1A</text>
<text x="198.3" y="84">10uF</text>
<text x="204.4" y="84">10uF</text>
<text x="24.4" y="86.7">RN1B</text>
<text x="40.7" y="88.8">10K</text>
<text x="44.8" y="86.7">10K</text>
<text x="52.9" y="84.3">STAT1</text>
<text x="52.9" y="86.3">STAT2</text>
<text x="52.9" y="88.4">PG</text>
<text x="69.9" y="85.9">INPUT</text>
<text x="77.1" y="89.5">F1</text>
<text x="90.5" y="84.3">ADAPTER</text>
<text x="113" y="88">C5</text>
<text x="133.1" y="89">0.01</text>
<text x="133.1" y="85.1">R9</text>
<text x="201.2" y="86.3">PW</text>
<text x="209.2" y="89.5">F2</text>
<text x="215.4" y="86.3">OUTPUT</text>
<text x="18.3" y="92.4">ADAPTER</text>
<text x="34.6" y="90.8">10K</text>
<text x="81.5" y="92.3">10uF</text>
<text x="89.5" y="94.9" transform="rotate(-90 89.5 94.9)">10uF</text>
<text x="106.5" y="92" transform="rotate(-90 106.5 92)">82K</text>
<text x="110.2" y="94.4" transform="rotate(-90 110.2 94.4)">RN2D</text>
<text x="113" y="92.1">0.1uf</text>
<text x="123.8" y="94.7" transform="rotate(-90 123.8 94.7)">GND</text>
<text x="162.3" y="93.2" transform="rotate(-90 162.3 93.2)">C7</text>
<text x="166.3" y="93.2" transform="rotate(-90 166.3 93.2)">1uf</text>
<text x="183.9" y="92.4">Q1</text>
<text x="96.8" y="100.2">2.2uf</text>
<text x="96.8" y="96.2">C6</text>
<text x="127.7" y="98.1" transform="rotate(-90 127.7 98.1)">0.</text>
<text x="127.7" y="96.4" transform="rotate(-90 127.7 96.4)">1uf</text>
<text x="131.8" y="96.2" transform="rotate(-90 131.8 96.2)">C4</text>
<text x="137.9" y="100.3" transform="rotate(-90 137.9 100.3)">C3</text>
<text x="158.3" y="98.1">GND</text>
<text x="196.8" y="100.1" transform="rotate(-90 196.8 100.1)">0.1uf</text>
<text x="201" y="96.1">GND</text>
<text x="257.9" y="98.1">GND</text>
<text x="13.3" y="103.3">SM02B-GHS-TB_LF__S</text>
<text x="35.2" y="103.3">N_</text>
<text x="40.7" y="102.6">VREF</text>
<text x="46.8" y="106.6">CE</text>
<text x="83.6" y="102.8" transform="rotate(-90 83.6 102.8)">GND</text>
<text x="133.8" y="102.2" transform="rotate(-90 133.8 102.2)">0.1uf</text>
<text x="178.5" y="106.4" transform="rotate(-90 178.5 106.4)">f</text>
<text x="184.6" y="107.4">4.7uH</text>
<text x="185.7" y="105.2">L1</text>
<text x="190.2" y="102.3">C14</text>
<text x="192" y="107.5">R10</text>
<text x="200.4" y="106.3">10uF</text>
<text x="200.4" y="102.3">10uF10uF</text>
<text x="231" y="104.6" transform="rotate(-90 231 104.6)">J1</text>
<text x="243.8" y="104.6" transform="rotate(-90 243.8 104.6)">B4P-VH(LF)(SN)</text>
<text x="260.8" y="107.5" transform="rotate(-90 260.8 107.5)">CH_EN1</text>
<text x="16.1" y="112.3">GND</text>
<text x="23.4" y="113.4">CH_EN</text>
<text x="69.1" y="112.7">ISET1</text>
<text x="81.3" y="112.7">ISET2</text>
<text x="93.5" y="112.7">ACSET</text>
<text x="134.1" y="108.7">ISET1</text>
<text x="134.1" y="110.7">ISET2</text>
<text x="134.1" y="112.7">ACSET</text>
<text x="173.5" y="108.5" transform="rotate(-90 173.5 108.5)">J</text>
<text x="178.5" y="110.3" transform="rotate(-90 178.5 110.3)">0.1u</text>
<text x="180.6" y="113.5" transform="rotate(-90 180.6 113.5)">C10</text>
<text x="182.6" y="110.4" transform="rotate(-90 182.6 110.4)">C9</text>
<text x="183.3" y="112.4">0.</text>
<text x="185" y="112.4">1uf</text>
<text x="192" y="111.3">0.01</text>
<text x="201.2" y="108.7">PACK</text>
<text x="233.7" y="112.7" transform="rotate(-90 233.7 112.7)">GND</text>
<text x="235.7" y="112.7" transform="rotate(-90 235.7 112.7)">GND</text>
<text x="245.9" y="112.7" transform="rotate(-90 245.9 112.7)">GND_IN</text>
<text x="249.9" y="110.7">EN</text>
<text x="252" y="108.7">INPUT</text>
<text x="271" y="113.9" transform="rotate(-90 271 113.9)">SM02B-GHS-TB_LF_ SN_</text>
<text x="125.2" y="118.5">C1</text>
<text x="130.1" y="116.8">VREF</text>
<text x="138.2" y="118.8">CE</text>
<text x="169.2" y="114.5" transform="rotate(-90 169.2 114.5)">D4</text>
<text x="173.5" y="114.5" transform="rotate(-90 173.5 114.5)">BAT60</text>
<text x="176.5" y="115.6" transform="rotate(-90 176.5 115.6)">1uf</text>
<text x="178.6" y="116.4">GND</text>
<text x="192.2" y="114.4">C13</text>
<text x="194.8" y="119.6" transform="rotate(-90 194.8 119.6)">C12</text>
<text x="198.8" y="119.6" transform="rotate(-90 198.8 119.6)">0.1uf</text>
<text x="201" y="118.4">GND</text>
<text x="237.8" y="114.8" transform="rotate(-90 237.8 114.8)">OUTPUT</text>
<text x="239.8" y="114.8" transform="rotate(-90 239.8 114.8)">OUTPUT</text>
<text x="259.8" y="115.8" transform="rotate(-90 259.8 115.8)">LSP2</text>
<text x="264.2" y="114.8" transform="rotate(-90 264.2 114.8)">GND</text>
<text x="268.2" y="114.8" transform="rotate(-90 268.2 114.8)">TSEN</text>
<text x="272" y="118.6" transform="rotate(-90 272 118.6)">LSP1</text>
<text x="12.2" y="122.9">ISET1</text>
<text x="26.5" y="122.9">ISET2</text>
<text x="38.7" y="122.9">ACSET</text>
<text x="77.3" y="124.9" transform="rotate(-90 77.3 124.9)">ISET1_TRIM</text>
<text x="125.2" y="122.6">1uf</text>
<text x="132.1" y="122.9">STAT1</text>
<text x="132.1" y="124.9">STAT2</text>
<text x="176.6" y="122.7">GND Q4</text>
<text x="20.4" y="131" transform="rotate(-90 20.4 131)">ISET1_TRIM</text>
<text x="34.6" y="131" transform="rotate(-90 34.6 131)">ISET2_TRIM</text>
<text x="46.8" y="131" transform="rotate(-90 46.8 131)">ACSET_TRIM</text>
<text x="64.9" y="128.6">GND</text>
<text x="70.2" y="129.1">TM1</text>
<text x="71.6" y="127.5" transform="rotate(-90 71.6 127.5)">50K</text>
<text x="74.2" y="130.8" transform="rotate(-90 74.2 130.8)">82K</text>
<text x="77" y="128.6">GND</text>
<text x="82.4" y="129.1">TM2</text>
<text x="83.8" y="127.5" transform="rotate(-90 83.8 127.5)">50K</text>
<text x="89.2" y="128.6">GND</text>
<text x="94.5" y="129.1">TM3</text>
<text x="95.9" y="127.5" transform="rotate(-90 95.9 127.5)">50K</text>
<text x="98.6" y="130.8" transform="rotate(-90 98.6 130.8)">82K</text>
<text x="103.7" y="130.4" transform="rotate(-90 103.7 130.4)">RN2AACSET_TRIM</text>
<text x="109.8" y="131">VREF</text>
<text x="121.7" y="126.5">GND</text>
<text x="132.1" y="126.9">PG</text>
<text x="182.1" y="130.7">22pF</text>
<text x="254" y="126.9">EN</text>
<text x="262.1" y="129" transform="rotate(-90 262.1 129)">ADAPTER</text>
<text x="8" y="134.6">GND</text>
<text x="11.6" y="135.2">R21</text>
<text x="22.2" y="134.6">GND</text>
<text x="25.8" y="135.2">R22</text>
<text x="34.4" y="134.6">GND</text>
<text x="38" y="135.2">R23</text>
<text x="77.1" y="136.5" transform="rotate(-90 77.1 136.5)">RN2</text>
<text x="77.1" y="132.4" transform="rotate(-90 77.1 132.4)">B</text>
<text x="87.4" y="137.1">VREF</text>
<text x="89.9" y="133" transform="rotate(-90 89.9 133)">RN2C 82K ISET2_TRIM</text>
<text x="117.9" y="135.1">TSEN</text>
<text x="137.4" y="136.8">0.1uf</text>
<text x="137.4" y="132.7">C2</text>
<text x="169.9" y="136.8">0.11uf</text>
<text x="169.9" y="132.7">C11</text>
<text x="186.2" y="132.7">C15</text>
<text x="233.7" y="133" transform="rotate(-90 233.7 133)">GND_IN</text>
<text x="243.2" y="132.7" transform="rotate(-90 243.2 132.7)">Q7</text>
<text x="251.8" y="136.7">GND</text>
<text x="133.9" y="140.7">GND</text>
<text x="152.2" y="140.7">GND</text>
<text x="166.4" y="140.7">GND</text>
<text x="200.8" y="139.3" transform="rotate(-90 200.8 139.3)">GND</text>
</g>
<g font-size="2" fill="#c90d0c">
<text x="75.6" y="111.9">R1</text>
<text x="61.6" y="117.8">R2</text>
<text x="20.8" y="130.2">R1</text>
<text x="57.6" y="134.9">(3.33(R2/(R1+82)))/(20*0.01)</text>
<text x="180.9" y="143.2">1.8*(1+7/1)=14.4v</text>
</g>
<g font-size="1.7" fill="#808080">
<text x="29.3" y="88.1">2</text>
<text x="34.9" y="88.1">7</text>
<text x="35.4" y="86">3</text>
<text x="39.5" y="84">1</text>
<text x="41" y="86">6</text>
<text x="45" y="84">8</text>
<text x="94.7" y="86">5*5</text>
<text x="106" y="86">1*3</text>
<text x="107.4" y="88.1" transform="rotate(-90 107.4 88.1)">5</text>
<text x="111" y="86">1*3</text>
<text x="122.2" y="86">5*5</text>
<text x="99.3" y="91.6" transform="rotate(-90 99.3 91.6)">4</text>
<text x="107.4" y="93.7" transform="rotate(-90 107.4 93.7)">4</text>
<text x="119.6" y="91.6" transform="rotate(-90 119.6 91.6)">4</text>
<text x="198.9" y="94.2" transform="rotate(-90 198.9 94.2)">1*3</text>
<text x="141.5" y="100.3">1</text>
<text x="146.2" y="101.1">ACN</text>
<text x="159.1" y="101.2">VCC</text>
<text x="166.5" y="100.3">24</text>
<text x="193.9" y="100.3">4</text>
<text x="248.5" y="100.7" transform="rotate(-90 248.5 100.7)">1</text>
<text x="250.6" y="100.7" transform="rotate(-90 250.6 100.7)">2</text>
<text x="252.6" y="100.7" transform="rotate(-90 252.6 100.7)">3</text>
<text x="263.9" y="96.6" transform="rotate(-90 263.9 96.6)">3</text>
<text x="264.8" y="101.3" transform="rotate(-90 264.8 101.3)">3</text>
<text x="265.9" y="96.6" transform="rotate(-90 265.9 96.6)">4</text>
<text x="266.8" y="101.3" transform="rotate(-90 266.8 101.3)">4</text>
<text x="19.6" y="106.3">4</text>
<text x="24.3" y="107.2">4</text>
<text x="27.7" y="107.2">1</text>
<text x="32.4" y="106.3">1</text>
<text x="141.5" y="102.3">2</text>
<text x="141.5" y="104.3">3</text>
<text x="146.2" y="103.2">ACP</text>
<text x="146.2" y="105.2">ACDRV</text>
<text x="156" y="105.2">BATDRV</text>
<text x="157.5" y="107.2">HIDRV</text>
<text x="166.5" y="104.3">23</text>
<text x="166.5" y="106.3">21</text>
<text x="198.9" y="105.4" transform="rotate(-90 198.9 105.4)">5*5</text>
<text x="233.4" y="105.4" transform="rotate(-90 233.4 105.4)">1</text>
<text x="235.4" y="105.4" transform="rotate(-90 235.4 105.4)">2</text>
<text x="237.5" y="105.4" transform="rotate(-90 237.5 105.4)">3</text>
<text x="239.5" y="105.4" transform="rotate(-90 239.5 105.4)">4</text>
<text x="247.6" y="105.4" transform="rotate(-90 247.6 105.4)">1</text>
<text x="249.7" y="105.4" transform="rotate(-90 249.7 105.4)">2</text>
<text x="251.7" y="105.4" transform="rotate(-90 251.7 105.4)">3</text>
<text x="264.8" y="104.8" transform="rotate(-90 264.8 104.8)">2</text>
<text x="266.8" y="104.8" transform="rotate(-90 266.8 104.8)">1</text>
<text x="19.6" y="108.4">3</text>
<text x="24.3" y="109.3">3</text>
<text x="27.7" y="109.3">2</text>
<text x="32.4" y="108.4">2</text>
<text x="140.5" y="110.4">15</text>
<text x="140.5" y="112.4">16</text>
<text x="140.7" y="108.4">11</text>
<text x="146.2" y="109.3">ISET1</text>
<text x="146.2" y="111.3">ISET2</text>
<text x="146.2" y="113.3">ACSET</text>
<text x="157.8" y="113.3">REGN</text>
<text x="158.3" y="111.3">BTST</text>
<text x="160.4" y="109.3">PH</text>
<text x="166.5" y="108.4">20</text>
<text x="166.5" y="110.4">22</text>
<text x="166.5" y="112.4">18</text>
<text x="263.9" y="109.4" transform="rotate(-90 263.9 109.4)">2</text>
<text x="265.9" y="109.4" transform="rotate(-90 265.9 109.4)">1</text>
<text x="140.5" y="116.5">10</text>
<text x="141.5" y="118.5">4</text>
<text x="146.2" y="117.4">VREF</text>
<text x="146.2" y="119.4">CE</text>
<text x="156.9" y="117.4">LODRV</text>
<text x="159" y="119.4">GND</text>
<text x="166.5" y="116.5">19</text>
<text x="166.5" y="118.5">17</text>
<text x="67.9" y="122.6">3</text>
<text x="70.9" y="120.6" transform="rotate(-90 70.9 120.6)">2</text>
<text x="73.5" y="122.6">1</text>
<text x="80.1" y="122.6">3</text>
<text x="83.1" y="120.6" transform="rotate(-90 83.1 120.6)">2</text>
<text x="85.7" y="122.6">1</text>
<text x="92.3" y="122.6">3</text>
<text x="95.3" y="120.6" transform="rotate(-90 95.3 120.6)">2</text>
<text x="97.9" y="122.6">1</text>
<text x="141.5" y="122.6">5</text>
<text x="141.5" y="124.6">9</text>
<text x="146.2" y="123.5">STAT1</text>
<text x="146.2" y="125.5">STAT2</text>
<text x="159.1" y="125.5">SRN</text>
<text x="159.2" y="123.5">SRP</text>
<text x="166.5" y="122.6">14</text>
<text x="166.5" y="124.6">13</text>
<text x="11" y="130.7">3</text>
<text x="14" y="128.7" transform="rotate(-90 14 128.7)">2</text>
<text x="16.6" y="130.7">1</text>
<text x="25.2" y="130.7">3</text>
<text x="28.2" y="128.7" transform="rotate(-90 28.2 128.7)">2</text>
<text x="30.8" y="130.7">1</text>
<text x="37.4" y="130.7">3</text>
<text x="40.4" y="128.7" transform="rotate(-90 40.4 128.7)">2</text>
<text x="43" y="130.7">1</text>
<text x="74.9" y="126.6" transform="rotate(-90 74.9 126.6)">7</text>
<text x="87.1" y="126.6" transform="rotate(-90 87.1 126.6)">6</text>
<text x="99.3" y="126.6" transform="rotate(-90 99.3 126.6)">8</text>
<text x="141.5" y="126.6">8</text>
<text x="141.5" y="130.7">6</text>
<text x="146.2" y="127.5">PG</text>
<text x="146.2" y="131.6">TS</text>
<text x="155.1" y="131.2" transform="rotate(-90 155.1 131.2)">PWR_PAD</text>
<text x="159.4" y="131.6">TTC</text>
<text x="159.4" y="129.6">VFB</text>
<text x="166.5" y="128.7">12</text>
<text x="166.5" y="130.7">7</text>
<text x="74.9" y="132.2" transform="rotate(-90 74.9 132.2)">2</text>
<text x="87.1" y="132.2" transform="rotate(-90 87.1 132.2)">3</text>
<text x="99.3" y="132.2" transform="rotate(-90 99.3 132.2)">1</text>
<text x="154.2" y="137.2" transform="rotate(-90 154.2 137.2)">TH</text>
</g>
<g font-size="1.6" fill="#808080">
<text x="101.8" y="81.2" transform="rotate(-90 101.8 81.2)">SI7635DP-T1-GE3</text>
<text x="103.8" y="81.2" transform="rotate(-90 103.8 81.2)">Q2</text>
<text x="116.9" y="81.2" transform="rotate(-90 116.9 81.2)">Q</text>
<text x="116.9" y="80" transform="rotate(-90 116.9 80)">3</text>
<text x="118.9" y="81.2" transform="rotate(-90 118.9 81.2)">S</text>
<text x="118.9" y="80.2" transform="rotate(-90 118.9 80.2)">I7635DP-T1-GE3</text>
<text x="204.2" y="97.5">Q5</text>
<text x="204.2" y="99.5">SI7635DP-T1-GE3</text>
</g>
<g font-size="1.4" fill="#808080">
<text x="246.9" y="102.6" transform="rotate(-90 246.9 102.6)">XA1</text>
<text x="254" y="102.6" transform="rotate(-90 254 102.6)">B3P-VH(LF)(SN)</text>
</g>
</svg>
